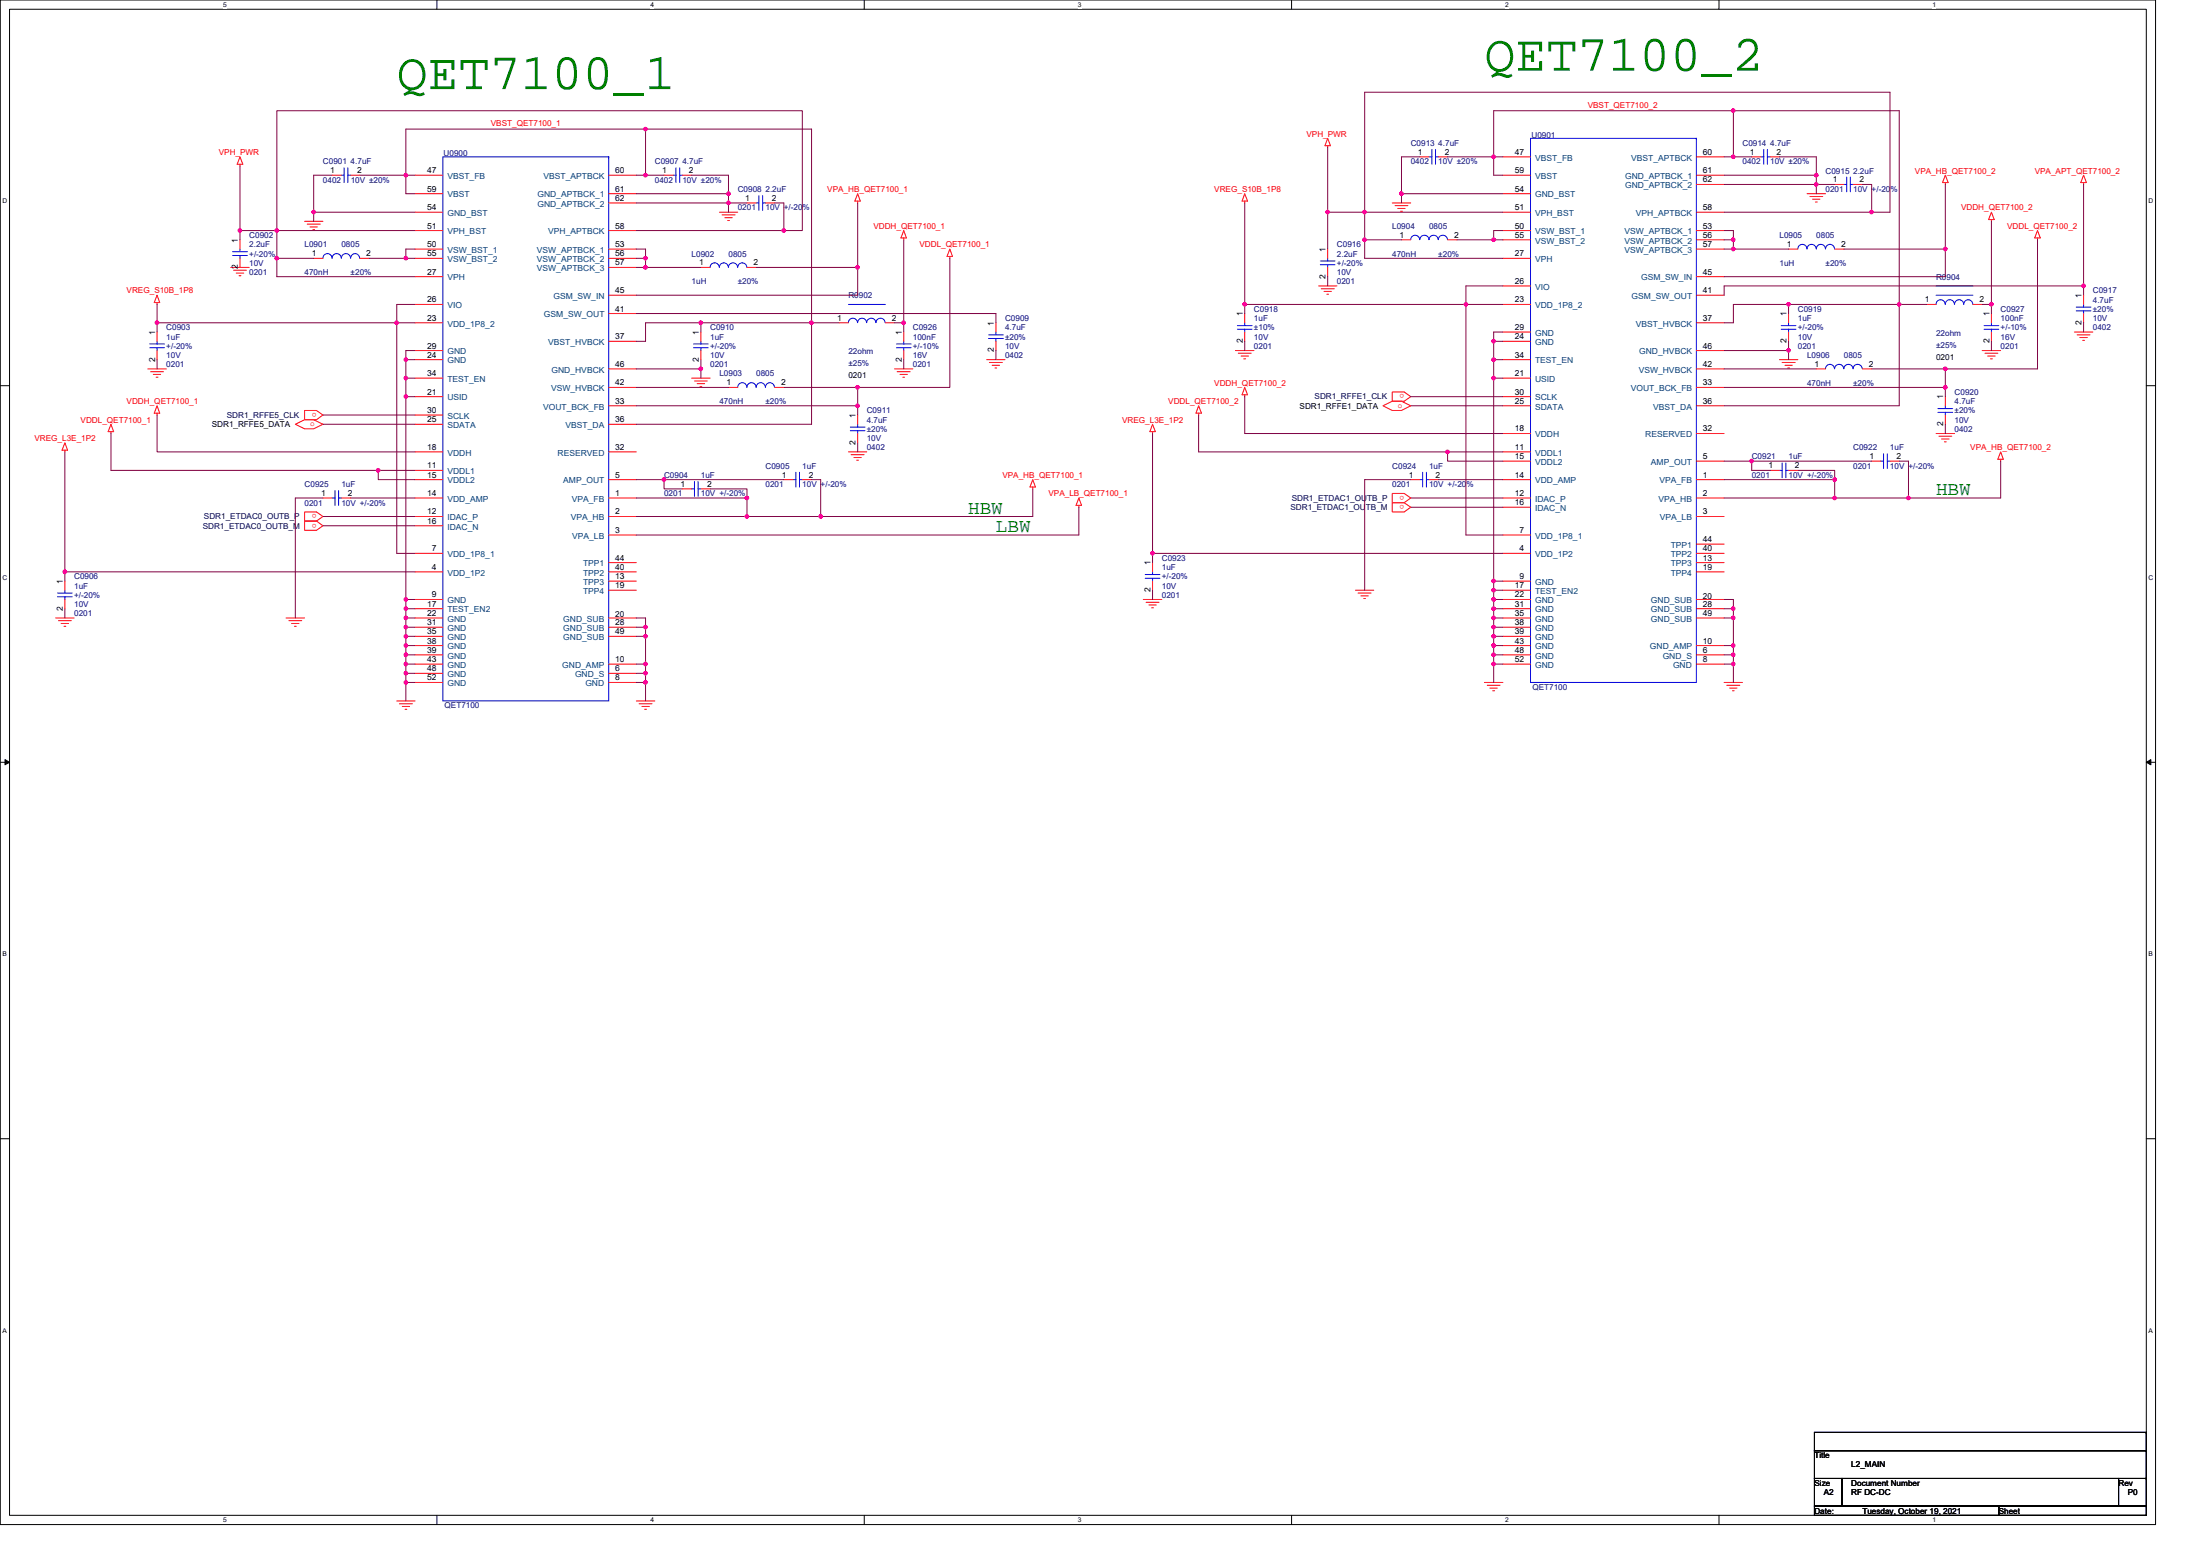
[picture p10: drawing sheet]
<svg xmlns="http://www.w3.org/2000/svg" width="297mm" height="210mm" viewBox="0 0 297 210" stroke-linecap="round" stroke-linejoin="round" font-family="sans-serif">
<path d="M0 0h291v205.7h-291zM1.3 1.2h288.5v203.3h-288.5z" fill="none" stroke="#000" stroke-width=".14"/>
<g fill="#fff">
<path d="M30.1 .1h.5v1h-.5z"/>
<path d="M30.1 204.6h.5v1h-.5z"/>
</g>
<path d="M59 0v1.2M59 204.5v1.2" fill="none" stroke="#000" stroke-width=".14"/>
<g fill="#fff">
<path d="M87.8 .1h.5v1h-.5z"/>
<path d="M87.8 204.6h.5v1h-.5z"/>
</g>
<path d="M116.7 0v1.2M116.7 204.5v1.2" fill="none" stroke="#000" stroke-width=".14"/>
<g fill="#fff">
<path d="M145.5 .1h.5v1h-.5z"/>
<path d="M145.5 204.6h.5v1h-.5z"/>
</g>
<path d="M174.4 0v1.2M174.4 204.5v1.2" fill="none" stroke="#000" stroke-width=".14"/>
<g fill="#fff">
<path d="M203.2 .1h.5v1h-.5z"/>
<path d="M203.2 204.6h.5v1h-.5z"/>
</g>
<path d="M232.1 0v1.2M232.1 204.5v1.2" fill="none" stroke="#000" stroke-width=".14"/>
<g fill="#fff">
<path d="M260.9 .1h.5v1h-.5z"/>
<path d="M260.9 204.6h.5v1h-.5z"/>
<path d="M.4 26.6h.6v1h-.6z"/>
<path d="M290.1 26.6h.6v1h-.6z"/>
<path d="M.4 77.4h.6v1h-.6z"/>
<path d="M290.1 77.4h.6v1h-.6z"/>
</g>
<path d="M0 52h1.3M289.8 52h1.2" fill="none" stroke="#000" stroke-width=".14"/>
<g fill="#fff">
<path d="M.4 128.3h.5v1h-.5z"/>
<path d="M290.1 128.3h.6v1h-.6z"/>
</g>
<path d="M0 102.9h1.3M289.8 102.9h1.2" fill="none" stroke="#000" stroke-width=".14"/>
<path d="M.7 102.5l.6 .4-.6 .3zM289.8 102.9l.6-.4v.7z" fill="#000" stroke="#000" stroke-width=".14"/>
<g fill="#fff">
<path d="M.4 179.1h.5v1h-.5z"/>
<path d="M290.1 179.1h.6v1h-.6z"/>
</g>
<g fill="none" stroke="#000" stroke-width=".14">
<path d="M0 153.7h1.3M289.8 153.7h1.2M245 199.5h3.7v3.7h-3.7zM245 193.3h44.8v2.5h-44.8zM245 195.8h44.8v3.7h-44.8zM248.7 199.5h.1M248.7 199.5h37.3v3.7h-37.3zM286 199.5h.1M286 199.5h3.8v3.7h-3.8zM289.8 193.3h.1M289.8 195.8h.1M289.8 199.5h.1"/>
<path d="M245 203.2h24.9v1.3h-24.9zM269.9 203.2h.1M269.9 203.2h19.9v1.3h-19.9zM289.8 203.2h.1"/>
</g>
<g fill="none" stroke="#f00" stroke-width=".14">
<path d="M179.3 18.7l.3 1h-.7zM179.3 19.7v.2M21.2 39.8l.4 1h-.8zM31.2 36.1h2.5M31.5 36.5h1.8M31.9 36.9h1M32.3 37.2h.2M32.4 22.2v.2M32.4 32.4v1.2M32.4 34.9v1.2M32.4 21.2l.4 1h-.8zM41.1 29.9h2.5"/>
<path d="M41.5 30.2h1.7M41.9 30.6h1M42.2 31h.3M42.4 34.9h1.2M44.8 23.6h1.3M47.3 23.6h1.3M48.6 34.9h1.2M56 28.6h3.8M56 26.1h3.8M56 23.6h3.8M56 37.3h3.8M56 31.1h3.8"/>
<path d="M56 33.6h3.8M56 34.9h3.8M82.2 26.1h3.7M82.2 27.4h3.7M82.2 39.8h3.7M82.2 23.6h3.7M82.2 31.1h3.7M82.2 33.6h3.7M82.2 34.9h3.7M82.2 36.1h3.7M89.7 23.6h1.2M92.1 23.6h1.3"/>
<path d="M94.6 36.1h1.3M97.1 28.6h2.5M97.5 29h1.7M97.9 29.4h1M98.3 29.8h.2M100.9 36.1h1.2M100.9 27.4h1.2M103.4 27.4h1.2M115.8 26.1l.4 1h-.8zM115.8 27.1v.3M122 32.1v.3M122 31.1l.4 1h-.8z"/>
<path d="M128.2 33.6l.4 1h-.7zM128.2 34.6v.3M168.1 27.1v.3M168.1 26.1l.3 1h-.7zM178 38.6h2.5M178.4 39h1.7M178.8 39.3h1M179.2 39.7h.2M179.3 33.6v1.3M179.3 36.1v1.2M188 27.4h2.5M188.4 27.7h1.7"/>
<path d="M188.7 28.1h1M189.1 28.5h.3M189.2 32.4h1.3M191.7 21.2h1.3M194.2 21.2h1.2M195.4 32.4h1.3M202.9 26.1h3.7M202.9 23.6h3.7M202.9 21.2h3.7M202.9 38.6h3.7M202.9 34.9h3.7M202.9 28.6h3.7"/>
<path d="M202.9 31.1h3.7M202.9 32.4h3.7M229 23.6h3.8M229 24.9h3.8M229 37.3h3.8M229 39.8h3.8M229 21.2h3.8M229 28.6h3.8M229 31.1h3.8M229 32.4h3.8M229 33.6h3.8M236.5 21.2h1.3"/>
<path d="M239 21.2h1.3M241.5 33.6h1.2M244 26.1h2.5M244.4 26.5h1.7M244.7 26.9h1M245.1 27.3h.3M247.7 24.9h1.3M247.7 33.6h1.3M250.2 24.9h1.3M262.7 23.6l.3 1h-.7zM262.7 24.6v.3M268.9 29.6v.3"/>
<path d="M268.9 28.6l.4 1h-.8zM275.1 32.1v.3M275.1 31.1l.4 1h-.8zM281.3 23.6l.4 1h-.8zM281.3 24.6v.3M281.3 39.8v1.3M8.8 59.8l.3 .9h-.7zM15 57.3l.3 1h-.7zM15 58.3v.2M20 49.8h2.5M20.3 50.2h1.8M20.7 50.5h1"/>
<path d="M21.1 50.9h.2M21.2 54.8l.4 1h-.8zM21.2 40.8v.3M21.2 55.8v.2M21.2 44.8v1.3M21.2 47.3v1.2M39.9 57.3l1.2-.7h1.3l1.2 .7-1.2 .6h-1.3zM41.1 55.4h1.6l.9 .6-.9 .6h-1.6zM56 48.5h3.8M56 47.3h3.8M56 56h3.8M56 57.3h3.8"/>
<path d="M56 51h3.8M56 53.5h3.8M56 43.6h3.8M56 41.1h3.8M82.2 49.8h3.7M82.2 42.3h3.7M82.2 57.3h3.7M82.2 46.1h3.7M82.2 54.8h3.7M82.2 52.3h3.7M93.4 51h2.5M93.8 51.4h1.7"/>
<path d="M94.1 51.8h1M94.5 52.2h.3M94.6 44.8v1.3M94.6 47.3v1.2M98.4 52.3h1.2M104.6 52.3h1.2M113.3 43.6h1.3M115.8 56v1.3M115.8 58.5v1.3M119.5 43.6h1.3M120.8 49.8h2.5M121.1 50.2h1.8"/>
<path d="M121.5 50.5h1M121.9 50.9h.2M122 44.8v1.3M122 47.3v1.2M133.2 48.5h2.5M133.6 48.9h1.7M134 49.3h1M134.3 49.7h.3M134.5 43.6v1.2M134.5 46.1v1.2M155.6 58.3v.2M155.6 57.3l.4 1h-.7z"/>
<path d="M161.8 54.8l.4 1h-.7zM161.8 55.8v.2M166.8 47.3h2.5M167.2 47.7h1.7M167.6 48h1M167.9 48.4h.3M168.1 53.3v.2M168.1 42.3v1.3M168.1 44.8v1.3M168.1 52.3l.3 1h-.7zM186.7 54.8l1.3-.7h1.2l1.3 .7-1.3 .6h-1.2zM188 52.9h1.6l.9 .6-.9 .6h-1.6z"/>
<path d="M202.9 46.1h3.7M202.9 44.8h3.7M202.9 53.5h3.7M202.9 54.8h3.7M202.9 48.5h3.7M202.9 51h3.7M202.9 58.5h3.7M202.9 41.1h3.7M229 47.3h3.8M229 58.5h3.8M229 54.8h3.8M229 43.6h3.8"/>
<path d="M229 52.3h3.8M229 49.8h3.8M240.3 48.5h2.4M240.6 48.9h1.8M241 49.3h1M241.4 49.7h.2M241.5 42.3v1.3M241.5 44.8v1.3M245.2 49.8h1.3M251.5 49.8h1.2M260.2 41.1h1.2M261.4 58.5h2.5"/>
<path d="M261.8 58.9h1.7M262.1 59.2h1.1M262.5 59.6h.3M262.7 53.5v1.3M262.7 56v1.3M266.4 41.1h1.2M267.6 47.3h2.5M268 47.7h1.7M268.4 48h1M268.7 48.4h.3M268.9 42.3v1.3M268.9 44.8v1.3"/>
<path d="M280.1 44.8h2.5M280.5 45.2h1.7M280.8 45.6h1M281.2 45.9h.2M281.3 42.3v1.3M8.8 60.7v.3M8.8 78.4v1.3M41.1 69.1h1.6l.9 .6-.9 .6h-1.6zM41.1 70.3h1.6l.9 .7-.9 .6h-1.6zM43.6 67.2h1.2M46.1 67.2h1.2M56 71h3.8"/>
<path d="M56 69.7h3.8M56 61h3.8M56 63.5h3.8M56 77.2h3.8M56 74.7h3.8M56 64.7h3.8M56 67.2h3.8M82.2 64.7h3.7M82.2 61h3.7M82.2 75.9h3.7M82.2 77.2h3.7M82.2 78.4h3.7"/>
<path d="M82.2 79.7h3.7M82.2 67.2h3.7M82.2 69.7h3.7M82.2 72.2h3.7M92.1 66h1.3M94.6 66h1.3M105.8 64.7h1.3M108.3 64.7h1.3M114.6 61h2.4M114.9 61.4h1.8M115.3 61.7h1M115.7 62.1h.2"/>
<path d="M139.4 65.7v.3M139.4 64.7l.4 1h-.7zM145.7 67.2l.3 1h-.7zM145.7 68.2v.3M155.6 75.9v1.3M155.6 78.4v1.3M183 79.7h2.5M188 66.6h1.6l.9 .6-.9 .6h-1.6zM188 67.8h1.6l.9 .7-.9 .6h-1.6zM190.5 64.7h1.2M193 64.7h1.2M202.9 78.4h3.7"/>
<path d="M202.9 68.5h3.7M202.9 67.2h3.7M202.9 79.7h3.7M202.9 61h3.7M202.9 74.7h3.7M202.9 72.2h3.7M202.9 62.2h3.7M202.9 64.7h3.7M229 62.2h3.8M229 73.4h3.8M229 74.7h3.8M229 75.9h3.8"/>
<path d="M229 77.2h3.8M229 64.7h3.8M229 67.2h3.8M229 69.7h3.8M239 63.5h1.3M241.5 63.5h1.2M252.7 62.2h1.2M255.2 62.2h1.2M270.1 61l.4 1h-.8zM270.1 62v.2M7.5 83.4h2.5M7.9 83.8h1.7"/>
<path d="M8.3 84.1h.9M8.6 84.5h.3M8.8 80.9v1.2M38.6 83.4h2.5M39 83.8h1.7M39.4 84.1h1M39.7 84.5h.3M53.6 94.6h2.4M53.9 95h1.8M54.3 95.3h1M54.7 95.7h.2M56 80.9h3.8"/>
<path d="M56 83.4h3.8M56 84.6h3.8M56 85.9h3.8M56 87.1h3.8M56 88.4h3.8M56 89.6h3.8M56 90.9h3.8M56 92.1h3.8M56 82.1h3.8M82.2 92.1h3.7M82.2 89.6h3.7M82.2 90.9h3.7"/>
<path d="M82.2 83.4h3.7M82.2 84.6h3.7M82.2 85.9h3.7M85.9 94.6h2.5M86.3 95h1.7M86.7 95.3h1M87 95.7h.3M154.4 80.9h2.5M154.7 81.3h1.8M155.1 81.6h1M155.5 82h.2M183.4 80h1.7"/>
<path d="M183.7 80.4h1M184.1 80.8h.3M200.4 92.1h2.5M200.8 92.5h1.7M201.2 92.9h1M201.5 93.2h.3M202.9 80.9h3.7M202.9 82.1h3.7M202.9 83.4h3.7M202.9 84.6h3.7M202.9 85.9h3.7M202.9 87.1h3.7"/>
<path d="M202.9 88.4h3.7M202.9 89.6h3.7M229 89.6h3.8M229 87.1h3.8M229 88.4h3.8M229 80.9h3.8M229 82.1h3.8M229 83.4h3.8M232.8 92.1h2.5M233.1 92.5h1.8M233.5 92.9h1M233.9 93.2h.2"/>
</g>
<g fill="none" stroke="#00f" stroke-width=".14">
<path d="M206.6 18.7h22.4v73.4h-22.4zM229 18.7h.1M31.4 34h2M31.4 34.5h2M32.4 33.6v.4M32.4 34.5v.4M43.6 34.8a.61 .61 0 0 1 .6-.6 .61 .61 0 0 1 .6 .6M44.8 34.8a.61 .61 0 0 1 .7-.6 .61 .61 0 0 1 .6 .6M46.1 23.6h.4M46.1 34.8a.61 .61 0 0 1 .6-.6 .61 .61 0 0 1 .6 .6M46.5 22.6v2M47 22.6v2"/>
<path d="M47 23.6h.3M47.3 34.8a.6 .6 0 0 1 .6-.6 .6 .6 0 0 1 .7 .6M59.8 21.2h22.4v73.4h-22.4zM82.2 21.2h.1M90.9 23.6h.4M91.3 22.6v2M91.8 22.6v2M91.8 23.6h.3M95.9 36.1a.61 .61 0 0 1 .6-.6 .61 .61 0 0 1 .6 .6M97.1 36.1a.6 .6 0 0 1 .6-.6 .6 .6 0 0 1 .6 .6M98.4 36.1a.61 .61 0 0 1 .6-.6 .61 .61 0 0 1 .6 .6M99.6 36.1a.61 .61 0 0 1 .6-.6 .61 .61 0 0 1 .6 .6"/>
<path d="M102.1 27.4h.4M102.5 26.4v2M103 26.4v2M103 27.4h.4M178.3 35.2h2M178.3 35.7h2M179.3 34.9v.3M179.3 35.7v.4M190.5 32.3a.6 .6 0 0 1 .6-.6 .6 .6 0 0 1 .6 .6 .63 .63 0 0 1 .6-.6 .63 .63 0 0 1 .6 .6 .63 .63 0 0 1 .7-.6 .63 .63 0 0 1 .6 .6 .63 .63 0 0 1 .6-.6 .63 .63 0 0 1 .6 .6M193 21.2h.3M193.3 20.2v2M193.8 20.2v2"/>
<path d="M193.8 21.2h.4M237.8 21.2h.3M238.1 20.2v2M238.6 20.2v2M238.6 21.2h.4M247.7 33.6a.61 .61 0 0 0-.6-.6 .61 .61 0 0 0-.6 .6 .62 .62 0 0 0-.7-.6 .62 .62 0 0 0-.6 .6 .62 .62 0 0 0-.6-.6 .62 .62 0 0 0-.6 .6 .61 .61 0 0 0-.7-.6 .61 .61 0 0 0-.6 .6M249 24.9h.3M249.3 23.9v2M249.8 23.9v2M249.8 24.9h.4M261.4 39.8h5M261.4 38.6h5"/>
<path d="M20.2 46.4h2M20.2 46.9h2M21.2 46.1v.3M21.2 46.9v.4M93.6 46.4h2M93.6 46.9h2M94.6 46.1v.3M94.6 46.9v.4M99.6 52.3a.61 .61 0 0 1 .6-.7 .61 .61 0 0 1 .6 .7M100.9 52.3a.61 .61 0 0 1 .6-.7 .61 .61 0 0 1 .6 .7M102.1 52.3a.61 .61 0 0 1 .6-.7 .61 .61 0 0 1 .6 .7M103.4 52.3a.6 .6 0 0 1 .6-.7 .6 .6 0 0 1 .6 .7"/>
<path d="M114.6 43.5a.61 .61 0 0 1 .6-.6 .61 .61 0 0 1 .6 .6M114.6 42.3h4.9M114.6 41.1h4.9M114.8 57.6h2M114.8 58.1h2M115.8 43.5a.6 .6 0 0 1 .6-.6 .6 .6 0 0 1 .6 .6M115.8 57.3v.3M115.8 58.1v.4M117 43.5a.61 .61 0 0 1 .6-.6 .61 .61 0 0 1 .7 .6M118.3 43.5a.61 .61 0 0 1 .6-.6 .61 .61 0 0 1 .6 .6M121 46.4h2M121 46.9h2"/>
<path d="M122 46.1v.3M122 46.9v.4M133.5 45.2h2M133.5 45.7h2M134.5 44.8v.4M134.5 45.7v.4M167.1 43.9h2M167.1 44.4h2M168.1 43.6v.3M168.1 44.4v.4M240.5 43.9h2M240.5 44.4h2"/>
<path d="M241.5 43.6v.3M241.5 44.4v.4M247.7 49.8a.6 .6 0 0 0-.6-.6 .6 .6 0 0 0-.6 .6M248.9 49.8a.61 .61 0 0 0-.6-.6 .61 .61 0 0 0-.6 .6M250.2 49.8a.61 .61 0 0 0-.6-.6 .61 .61 0 0 0-.6 .6M251.4 49.8a.61 .61 0 0 0-.6-.6 .61 .61 0 0 0-.6 .6M261.7 55.1h1.9M261.7 55.6h1.9M262.7 54.8v.3M262.7 55.6v.4M266.4 41.1a.61 .61 0 0 0-.7-.7 .61 .61 0 0 0-.6 .7 .62 .62 0 0 0-.6-.7 .62 .62 0 0 0-.6 .7 .62 .62 0 0 0-.6-.7 .62 .62 0 0 0-.7 .7 .61 .61 0 0 0-.6-.7 .61 .61 0 0 0-.6 .7M267.9 43.9h2"/>
<path d="M267.9 44.4h2M268.9 43.6v.3M268.9 44.4v.4M280.3 41.4h2M280.3 42h2M281.3 41.1v.3M281.3 42v.3M8.8 79.7v.3M44.8 67.2h.4M45.2 66.2v2M45.7 66.2v2M45.7 67.2h.4"/>
<path d="M93.4 66h.4M93.8 65v2M94.3 65v2M94.3 66h.3M107.1 64.7h.4M107.5 63.7v2M107.9 63.7v2M107.9 64.7h.4M154.6 77.5h2M154.6 78h2M155.6 77.2v.3M155.6 78v.4"/>
<path d="M191.7 64.7h.4M192.1 63.7v2M192.6 63.7v2M192.6 64.7h.4M240.3 63.5h.3M240.6 62.5v2M241.1 62.5v2M241.1 63.5h.4M253.9 62.2h.4M254.3 61.2v2M254.8 61.2v2M254.8 62.2h.4"/>
<path d="M7.8 80h2M7.8 80.5h2M8.8 80.5v.4"/>
</g>
<g fill="none" stroke="#800040" stroke-width=".14">
<path d="M87.2 17.4h-32.4v6.2M87.2 17.4v6.2M87.2 17.4h22.4v26.2M179.3 19.9v8.7M234 14.9h22.4v26.2M234 14.9h-32.3v6.3M234 14.9v6.3M32.4 31.1h5M32.4 22.4v8.7M32.4 31.1v1.3M37.4 34.9v2.4h18.6M37.4 31.1v3.8"/>
<path d="M37.4 34.9h5M37.4 31.1h18.6M37.4 31.1v-16.2h70.9v16.2h-2.5M42.4 28.6v1.3M44.8 23.6h-2.4v5h13.6M48.6 23.6h6.2M49.8 34.9h5M54.8 23.6v2.5h1.2M54.8 23.6h1.2M54.8 34.9h1.2M56 33.6h-1.2v1.3M85.9 23.6h1.3"/>
<path d="M85.9 33.6h1.3v1.3M85.9 34.9h1.3M85.9 36.1h1.3M85.9 27.4h12.5M85.9 26.1h12.5M85.9 31.1h19.9M87.2 34.9v1.2M87.2 23.6h2.5M87.2 36.1h7.4M93.4 23.6h5v2.5M98.4 27.4h2.5M98.4 27.4v1.2"/>
<path d="M98.4 26.1v1.3M102.1 36.1h13.7v3.7h-29.9M104.6 27.4h1.2v3.7M115.8 27.4v8.7M122 32.4v11.2M128.2 34.9v17.4h-12.4M168.1 27.4v13.7M179.3 28.6v5M179.3 37.3v1.3M179.3 28.6h5M184.3 28.6v3.8M184.3 28.6h18.6"/>
<path d="M184.3 32.4h4.9M184.3 32.4v2.5h18.6M184.3 28.6v-16.2h70.9v16.2h-2.5M189.2 26.1v1.3M189.2 26.1h13.7M191.7 21.2h-2.5v4.9M195.4 21.2h6.3M196.7 32.4h5M201.7 21.2h1.2M201.7 32.4h1.2M201.7 21.2v2.4h1.2M202.9 31.1h-1.2v1.3"/>
<path d="M202.9 38.6h-5v2.5M232.8 28.6h19.9M232.8 23.6h12.4M232.8 24.9h12.4M232.8 21.2h1.2M232.8 31.1h1.2v1.3M232.8 32.4h1.2M232.8 33.6h1.2M234 33.6h7.5M234 32.4v1.2M234 21.2h2.5M240.3 21.2h4.9v2.4"/>
<path d="M245.2 23.6v1.3M245.2 24.9v1.2M245.2 24.9h2.5M249 33.6h13.7M251.5 24.9h1.2v3.7M262.7 24.9v8.7M262.7 33.6v3.7h-29.9M268.9 29.9v11.2M275.1 32.4v17.4h-12.4v2.5M281.3 24.9v13.7M281.3 38.6h-48.5v1.2M281.3 38.6v1.2"/>
<path d="M15 58.5v5h36.1M21.2 41.1v2.5M21.2 48.5v1.3M21.2 56v5h34.8M21.2 43.6v1.2M21.2 43.6h32.4M43.6 56h12.4M43.6 57.3h12.4M53.6 43.6v31.1h2.4M53.6 43.6h2.4M54.8 48.5v2.5M54.8 51v2.5"/>
<path d="M54.8 48.5h1.2M54.8 51h1.2M56 41.1h-2.4v2.5M56 47.3h-1.2v1.2M56 53.5h-1.2v27.4M85.9 42.3h48.6v1.3M85.9 52.3h12.5M85.9 49.8h8.7M94.6 43.6h15M94.6 43.6h-7.4v2.5h-1.3M94.6 43.6v1.2M94.6 48.5v1.3"/>
<path d="M94.6 49.8v1.2M105.8 52.3h10M109.6 43.6h3.7M109.6 43.6v13.7h-23.7M115.8 52.3v2.5h-29.9M115.8 54.8v1.2M115.8 59.8v1.2M120.8 43.6h1.2M122 43.6v1.2M122 48.5v1.3M134.5 47.3v1.2M155.6 58.5v16.2"/>
<path d="M161.8 56v5h33.6M168.1 41.1v1.2M168.1 46.1v1.2M168.1 53.5v5h34.8M168.1 41.1h29.8M190.5 53.5h12.4M190.5 54.8h12.4M197.9 41.1h5M197.9 41.1v31.1h5M201.7 46.1h1.2M201.7 48.5h1.2M201.7 51h1.2"/>
<path d="M201.7 46.1v2.4M201.7 48.5v2.5M201.7 51v27.4M202.9 44.8h-1.2v1.3M232.8 49.8h12.4M232.8 52.3h29.9M232.8 47.3h8.7M241.5 41.1h14.9M241.5 41.1h-7.5v2.5h-1.2M241.5 41.1v1.2M241.5 46.1v1.2M241.5 47.3v1.2"/>
<path d="M252.7 49.8h10M256.4 41.1h3.8M256.4 41.1v13.7h-23.6M262.7 52.3v1.2M262.7 57.3v1.2M267.6 41.1h1.3v1.2M268.9 46.1v1.2M281.3 43.6v1.2M8.8 61v16.2M8.8 77.2v1.2M8.8 77.2h47.2M43.6 69.7h12.4"/>
<path d="M43.6 71h12.4M43.6 67.2h-3.7v16.2M47.3 67.2h8.7M56 63.5h-4.9v1.2h4.9M85.9 64.7h3.8M85.9 67.2h15M85.9 69.7h15M89.7 64.7v1.3h2.4M89.7 64.7h16.1M95.9 66h5v1.2M100.9 69.7h9.9M100.9 67.2v2.5"/>
<path d="M109.6 64.7h1.2v5M139.4 66v3.7h-28.6M145.7 68.5v3.7h-59.8M155.6 74.7v1.2M155.6 79.7v1.2M155.6 74.7h47.3M190.5 67.2h12.4M190.5 68.5h12.4M190.5 64.7h-6.2v15M194.2 64.7h8.7M201.7 78.4h1.2M201.7 79.7h1.2"/>
<path d="M201.7 78.4v1.3M201.7 79.7v1.2M202.9 61h-7.5v1.2h7.5M232.8 64.7h14.9M232.8 67.2h14.9M232.8 62.2h3.7M236.5 62.2h16.2M236.5 62.2v1.3h2.5M242.7 63.5h5v1.2M247.7 64.7v2.5M247.7 67.2h10M256.4 62.2h1.3v5"/>
<path d="M270.1 62.2v5h-12.4M8.8 82.1v1.3M54.8 83.4v1.2M54.8 84.6v1.3M54.8 85.9v1.2M54.8 87.1v1.3M54.8 88.4v1.2M54.8 89.6v1.3M54.8 90.9v1.2M54.8 92.1v2.5M54.8 82.1v1.3M54.8 83.4h1.2"/>
<path d="M54.8 84.6h1.2M54.8 85.9h1.2M54.8 87.1h1.2M54.8 88.4h1.2M54.8 89.6h1.2M54.8 90.9h1.2M54.8 92.1h1.2M54.8 82.1h1.2M56 80.9h-1.2v1.2M85.9 83.4h1.3v1.2M85.9 84.6h1.3M85.9 85.9h1.3"/>
<path d="M85.9 89.6h1.3M85.9 90.9h1.3M85.9 92.1h1.3M87.2 84.6v1.3M87.2 85.9v3.7M87.2 89.6v1.3M87.2 90.9v1.2M87.2 92.1v2.5M201.7 80.9h1.2M201.7 82.1h1.2M201.7 83.4h1.2M201.7 84.6h1.2"/>
<path d="M201.7 85.9h1.2M201.7 87.1h1.2M201.7 88.4h1.2M201.7 89.6h1.2M201.7 80.9v1.2M201.7 82.1v1.3M201.7 83.4v1.2M201.7 84.6v1.3M201.7 85.9v1.2M201.7 87.1v1.3M201.7 88.4v1.2M201.7 89.6v2.5"/>
<path d="M232.8 80.9h1.2v1.2M232.8 82.1h1.2M232.8 83.4h1.2M232.8 87.1h1.2M232.8 88.4h1.2M232.8 89.6h1.2M234 82.1v1.3M234 83.4v3.7M234 87.1v1.3M234 88.4v1.2M234 89.6v2.5"/>
</g>
<g fill="#f0f" stroke="#f0f" stroke-width=".14">
<circle cx="42.3" cy="28.6" r=".23"/>
<circle cx="54.8" cy="23.6" r=".23"/>
<circle cx="87.2" cy="17.4" r=".24"/>
<circle cx="32.4" cy="31.1" r=".24"/>
<circle cx="54.8" cy="34.8" r=".23"/>
<circle cx="37.4" cy="34.8" r=".24"/>
<circle cx="21.2" cy="43.5" r=".24"/>
<circle cx="54.8" cy="48.5" r=".23"/>
<circle cx="54.8" cy="53.5" r=".23"/>
<circle cx="54.8" cy="51" r=".24"/>
<circle cx="54.8" cy="80.9" r=".24"/>
<circle cx="51.1" cy="63.5" r=".24"/>
<circle cx="8.8" cy="77.2" r=".24"/>
<circle cx="54.8" cy="83.4" r=".24"/>
<circle cx="54.8" cy="84.6" r=".23"/>
<circle cx="54.8" cy="85.9" r=".23"/>
<circle cx="54.8" cy="87.1" r=".24"/>
<circle cx="54.8" cy="88.4" r=".24"/>
<circle cx="54.8" cy="89.6" r=".24"/>
<circle cx="54.8" cy="90.8" r=".23"/>
<circle cx="54.8" cy="92.1" r=".23"/>
<circle cx="87.2" cy="34.8" r=".24"/>
<circle cx="87.2" cy="36.1" r=".24"/>
<circle cx="115.8" cy="36.1" r=".23"/>
<circle cx="98.4" cy="27.4" r=".24"/>
<circle cx="98.4" cy="26.1" r=".24"/>
<circle cx="87.2" cy="23.6" r=".24"/>
<circle cx="94.6" cy="43.5" r=".24"/>
<circle cx="94.6" cy="49.8" r=".24"/>
<circle cx="122" cy="43.5" r=".24"/>
<circle cx="115.8" cy="54.8" r=".23"/>
<circle cx="115.8" cy="52.3" r=".24"/>
<circle cx="109.6" cy="43.5" r=".24"/>
<circle cx="100.8" cy="67.2" r=".24"/>
<circle cx="87.2" cy="84.6" r=".24"/>
<circle cx="87.2" cy="89.6" r=".24"/>
<circle cx="87.2" cy="85.9" r=".24"/>
<circle cx="87.2" cy="92.1" r=".24"/>
<circle cx="87.2" cy="90.9" r=".24"/>
<circle cx="234" cy="14.9" r=".24"/>
<circle cx="234" cy="21.2" r=".24"/>
<circle cx="201.7" cy="21.2" r=".24"/>
<circle cx="245.2" cy="23.6" r=".24"/>
<circle cx="245.2" cy="24.9" r=".24"/>
<circle cx="262.6" cy="33.6" r=".24"/>
<circle cx="189.2" cy="26.1" r=".24"/>
<circle cx="184.2" cy="28.6" r=".23"/>
<circle cx="179.3" cy="28.6" r=".23"/>
<circle cx="184.2" cy="32.3" r=".24"/>
<circle cx="268.9" cy="41.1" r=".24"/>
<circle cx="201.7" cy="32.4" r=".24"/>
<circle cx="234" cy="32.3" r=".24"/>
<circle cx="234" cy="33.6" r=".24"/>
<circle cx="281.3" cy="38.6" r=".24"/>
<circle cx="168.1" cy="41.1" r=".24"/>
<circle cx="197.9" cy="41.1" r=".23"/>
<circle cx="241.5" cy="41.1" r=".23"/>
<circle cx="256.4" cy="41.1" r=".24"/>
<circle cx="201.7" cy="46" r=".24"/>
<circle cx="241.5" cy="47.3" r=".23"/>
<circle cx="201.7" cy="48.5" r=".24"/>
<circle cx="262.6" cy="49.8" r=".24"/>
<circle cx="201.7" cy="51" r=".24"/>
<circle cx="201.7" cy="78.4" r=".24"/>
<circle cx="262.6" cy="52.3" r=".24"/>
<circle cx="195.4" cy="61" r=".24"/>
<circle cx="155.6" cy="74.7" r=".24"/>
<circle cx="201.7" cy="80.9" r=".24"/>
<circle cx="201.7" cy="83.4" r=".24"/>
<circle cx="201.7" cy="82.1" r=".24"/>
<circle cx="234" cy="82.1" r=".24"/>
<circle cx="234" cy="83.4" r=".24"/>
<circle cx="234" cy="87.1" r=".24"/>
<circle cx="201.7" cy="85.9" r=".24"/>
<circle cx="201.7" cy="84.6" r=".24"/>
<circle cx="201.7" cy="88.4" r=".24"/>
<circle cx="201.7" cy="87.1" r=".24"/>
<circle cx="234" cy="88.4" r=".24"/>
<circle cx="201.7" cy="89.6" r=".24"/>
<circle cx="234" cy="89.6" r=".24"/>
<circle cx="105.8" cy="31.1" r=".24"/>
<circle cx="37.4" cy="31.1" r=".24"/>
<circle cx="252.7" cy="28.6" r=".23"/>
<circle cx="53.5" cy="43.5" r=".24"/>
<circle cx="54.8" cy="82.1" r=".24"/>
<circle cx="89.6" cy="64.7" r=".24"/>
<circle cx="100.8" cy="69.7" r=".24"/>
<circle cx="110.8" cy="69.7" r=".24"/>
<circle cx="201.7" cy="79.7" r=".24"/>
<circle cx="236.5" cy="62.2" r=".24"/>
<circle cx="247.7" cy="64.7" r=".24"/>
<circle cx="257.7" cy="67.2" r=".24"/>
<circle cx="247.7" cy="67.2" r=".23"/>
</g>
<g font-size="7" fill="#008000">
<text x="200.4" y="9.5">QET7100_2</text>
<text x="53.6" y="12">QET7100_1</text>
</g>
<g font-size="2.6" fill="#008000">
<text x="130.7" y="69.3">HBW</text>
<text x="134.5" y="71.8">LBW</text>
<text x="261.4" y="66.8">HBW</text>
</g>
<g font-size="1.1" fill="#f00">
<text x="66.3" y="17.1">VBST_QET7100_1</text>
<text x="214.4" y="14.6">VBST_QET7100_2</text>
<text x="29.5" y="20.9">VPH_PWR</text>
<text x="176.4" y="18.4">VPH_PWR</text>
<text x="258.5" y="23.4">VPA_HB_QET7100_2</text>
<text x="274.7" y="23.4">VPA_APT_QET7100_2</text>
<text x="111.7" y="25.9">VPA_HB_QET7100_1</text>
<text x="164" y="25.9">VREG_S10B_1P8</text>
<text x="264.8" y="28.4">VDDH_QET7100_2</text>
<text x="117.9" y="30.9">VDDH_QET7100_1</text>
<text x="124.1" y="33.4">VDDL_QET7100_1</text>
<text x="271" y="30.9">VDDL_QET7100_2</text>
<text x="17.1" y="39.6">VREG_S10B_1P8</text>
<text x="164" y="52">VDDH_QET7100_2</text>
<text x="189.6" y="53.2" transform="rotate(180 189.6 53.2)">o</text>
<text x="4.7" y="59.5">VREG_L3E_1P2</text>
<text x="10.9" y="57">VDDL_QET7100_1</text>
<text x="17.1" y="54.5">VDDH_QET7100_1</text>
<text x="41.9" y="57.6">o</text>
<text x="42.7" y="55.7" transform="rotate(180 42.7 55.7)">o</text>
<text x="151.5" y="57">VREG_L3E_1P2</text>
<text x="157.7" y="54.5">VDDL_QET7100_2</text>
<text x="188.7" y="55.1">o</text>
<text x="135.3" y="64.5">VPA_HB_QET7100_1</text>
<text x="266" y="60.8">VPA_HB_QET7100_2</text>
<text x="42.7" y="69.4" transform="rotate(180 42.7 69.4)">o</text>
<text x="42.7" y="70.7" transform="rotate(180 42.7 70.7)">o</text>
<text x="141.6" y="67">VPA_LB_QET7100_1</text>
<text x="189.6" y="66.9" transform="rotate(180 189.6 66.9)">o</text>
<text x="189.6" y="68.2" transform="rotate(180 189.6 68.2)">o</text>
</g>
<g font-size="1.1" fill="#000080">
<text x="43.6" y="22.2">C0901 4.7uF</text>
<text x="59.9" y="21.1">U0900</text>
<text x="88.4" y="22.2">C0907 4.7uF</text>
<text x="190.5" y="19.7">C0913 4.7uF</text>
<text x="190.5" y="22.2">0402</text>
<text x="194.2" y="22.2">10V ±20%</text>
<text x="206.8" y="18.6">U0901</text>
<text x="235.3" y="19.7">C0914 4.7uF</text>
<text x="235.3" y="22.2">0402</text>
<text x="239" y="22.2">10V ±20%</text>
<text x="246.5" y="23.4">C0915 2.2uF</text>
<text x="43.6" y="24.7">0402</text>
<text x="47.3" y="24.7">10V ±20%</text>
<text x="88.4" y="24.7">0402</text>
<text x="92.1" y="24.7">10V ±20%</text>
<text x="99.6" y="25.9">C0908 2.2uF</text>
<text x="99.6" y="28.4">0201</text>
<text x="103.4" y="28.4">10V +/-20%</text>
<text x="246.5" y="25.9">0201</text>
<text x="250.2" y="25.9">10V +/-20%</text>
<text x="33.7" y="32.1">C0902</text>
<text x="33.7" y="33.4">2.2uF</text>
<text x="33.7" y="35.9">10V</text>
<text x="33.7" y="34.6">+/-20%</text>
<text x="41.1" y="33.4">L0901</text>
<text x="46.1" y="33.4">0805</text>
<text x="93.4" y="34.6">L0902</text>
<text x="98.4" y="34.6">0805</text>
<text x="180.5" y="33.4">C0916</text>
<text x="180.5" y="34.6">2.2uF</text>
<text x="180.5" y="35.9">+/-20%</text>
<text x="188" y="30.9">L0904</text>
<text x="188" y="34.6">470nH</text>
<text x="193" y="30.9">0805</text>
<text x="194.2" y="34.6">±20%</text>
<text x="240.3" y="32.1">L0905</text>
<text x="240.3" y="35.9">1uH</text>
<text x="245.2" y="32.1">0805</text>
<text x="246.5" y="35.9">±20%</text>
<text x="33.7" y="37.1">0201</text>
<text x="41.1" y="37.1">470nH</text>
<text x="47.3" y="37.1">±20%</text>
<text x="93.4" y="38.4">1uH</text>
<text x="99.6" y="38.4">±20%</text>
<text x="114.6" y="40.2">R0902</text>
<text x="180.5" y="38.4">0201</text>
<text x="180.5" y="37.1">10V</text>
<text x="261.4" y="37.7">R0904</text>
<text x="282.6" y="39.6">C0917</text>
<text x="282.6" y="40.9">4.7uF</text>
<text x="22.5" y="44.6">C0903</text>
<text x="22.5" y="45.8">1uF</text>
<text x="22.5" y="47.1">+/-20%</text>
<text x="95.9" y="44.6">C0910</text>
<text x="95.9" y="45.8">1uF</text>
<text x="95.9" y="47.1">+/-20%</text>
<text x="114.6" y="47.8">22ohm</text>
<text x="123.3" y="44.6">C0926</text>
<text x="123.3" y="45.8">100nF</text>
<text x="123.3" y="47.1">+/-10%</text>
<text x="135.7" y="43.3">C0909</text>
<text x="135.7" y="44.6">4.7uF</text>
<text x="135.7" y="47.1">10V</text>
<text x="135.7" y="45.8">±20%</text>
<text x="169.3" y="42.1">C0918</text>
<text x="169.3" y="43.3">1uF</text>
<text x="169.3" y="47.1">0201</text>
<text x="169.3" y="45.8">10V</text>
<text x="169.3" y="44.6">±10%</text>
<text x="242.7" y="42.1">C0919</text>
<text x="242.7" y="43.3">1uF</text>
<text x="242.7" y="47.1">0201</text>
<text x="242.7" y="45.8">10V</text>
<text x="242.7" y="44.6">+/-20%</text>
<text x="261.4" y="45.3">22ohm</text>
<text x="261.4" y="46.9">±25%</text>
<text x="270.1" y="42.1">C0927</text>
<text x="270.1" y="43.3">100nF</text>
<text x="270.1" y="47.1">0201</text>
<text x="270.1" y="45.8">16V</text>
<text x="270.1" y="44.6">+/-10%</text>
<text x="282.6" y="44.6">0402</text>
<text x="282.6" y="43.3">10V</text>
<text x="282.6" y="42.1">±20%</text>
<text x="22.5" y="49.6">0201</text>
<text x="22.5" y="48.3">10V</text>
<text x="95.9" y="49.6">0201</text>
<text x="95.9" y="48.3">10V</text>
<text x="97.1" y="50.8">L0903</text>
<text x="102.1" y="50.8">0805</text>
<text x="114.6" y="49.4">±25%</text>
<text x="123.3" y="49.6">0201</text>
<text x="123.3" y="48.3">16V</text>
<text x="135.7" y="48.3">0402</text>
<text x="244" y="48.3">L0906</text>
<text x="244" y="52">470nH</text>
<text x="249" y="48.3">0805</text>
<text x="250.2" y="52">±20%</text>
<text x="263.9" y="53.3">C0920</text>
<text x="97.1" y="54.5">470nH</text>
<text x="103.4" y="54.5">±20%</text>
<text x="117" y="55.8">C0911</text>
<text x="117" y="57">4.7uF</text>
<text x="117" y="59.5">10V</text>
<text x="117" y="58.3">±20%</text>
<text x="263.9" y="54.5">4.7uF</text>
<text x="263.9" y="58.3">0402</text>
<text x="263.9" y="57">10V</text>
<text x="263.9" y="55.8">±20%</text>
<text x="41.1" y="65.7">C0925</text>
<text x="46.1" y="65.7">1uF</text>
<text x="89.7" y="64.5">C0904</text>
<text x="94.6" y="64.5">1uF</text>
<text x="103.4" y="63.2">C0905</text>
<text x="103.4" y="65.7">0201</text>
<text x="108.3" y="63.2">1uF</text>
<text x="108.3" y="65.7">10V +/-20%</text>
<text x="117" y="60.8">0402</text>
<text x="188" y="63.2">C0924</text>
<text x="188" y="65.7">0201</text>
<text x="193" y="63.2">1uF</text>
<text x="193" y="65.7">10V +/-20%</text>
<text x="236.5" y="62">C0921</text>
<text x="236.5" y="64.5">0201</text>
<text x="241.5" y="62">1uF</text>
<text x="241.5" y="64.5">10V +/-20%</text>
<text x="250.2" y="60.8">C0922</text>
<text x="250.2" y="63.2">0201</text>
<text x="255.2" y="60.8">1uF</text>
<text x="255.2" y="63.2">10V +/-20%</text>
<text x="41.1" y="68.2">0201</text>
<text x="46.1" y="68.2">10V +/-20%</text>
<text x="89.7" y="67">0201</text>
<text x="94.6" y="67">10V +/-20%</text>
<text x="156.9" y="75.7">C0923</text>
<text x="156.9" y="76.9">1uF</text>
<text x="10" y="78.2">C0906</text>
<text x="10" y="79.4">1uF</text>
<text x="10" y="83.2">0201</text>
<text x="10" y="81.9">10V</text>
<text x="10" y="80.7">+/-20%</text>
<text x="156.9" y="80.7">0201</text>
<text x="156.9" y="79.4">10V</text>
<text x="156.9" y="78.2">+/-20%</text>
<text x="60" y="95.6">QET7100</text>
<text x="206.9" y="93.1">QET7100</text>
</g>
<g font-size="1.1">
<text x="44.6" y="23.4">1</text>
<text x="48.2" y="23.4">2</text>
<text x="57.7" y="23.4">47</text>
<text x="83.1" y="23.4">60</text>
<text x="89.4" y="23.4">1</text>
<text x="93" y="23.4">2</text>
<text x="191.4" y="20.9">1</text>
<text x="195.1" y="20.9">2</text>
<text x="204.5" y="23.4">59</text>
<text x="204.5" y="20.9">47</text>
<text x="229.9" y="23.4">61</text>
<text x="229.9" y="20.9">60</text>
<text x="236.3" y="20.9">1</text>
<text x="239.9" y="20.9">2</text>
<text x="57.7" y="28.4">54</text>
<text x="57.7" y="25.9">59</text>
<text x="83.1" y="25.9">61</text>
<text x="83.1" y="27.1">62</text>
<text x="100.6" y="27.1">1</text>
<text x="104.2" y="27.1">2</text>
<text x="204.5" y="25.9">54</text>
<text x="204.5" y="28.4">51</text>
<text x="229.9" y="24.6">62</text>
<text x="229.9" y="28.4">58</text>
<text x="247.5" y="24.6">1</text>
<text x="251.1" y="24.6">2</text>
<text x="32.1" y="32.7" transform="rotate(-90 32.1 32.7)">1</text>
<text x="42.1" y="34.6">1</text>
<text x="49.4" y="34.6">2</text>
<text x="57.7" y="30.8">51</text>
<text x="57.7" y="33.3">50</text>
<text x="57.7" y="34.6">55</text>
<text x="83.1" y="30.8">58</text>
<text x="83.1" y="33.3">53</text>
<text x="83.1" y="34.6">56</text>
<text x="83.1" y="35.8">57</text>
<text x="94.4" y="35.8">1</text>
<text x="101.7" y="35.8">2</text>
<text x="179" y="34" transform="rotate(-90 179 34)">1</text>
<text x="189" y="32.1">1</text>
<text x="196.3" y="32.1">2</text>
<text x="204.5" y="34.6">27</text>
<text x="204.5" y="30.8">50</text>
<text x="204.5" y="32.1">55</text>
<text x="229.9" y="30.8">53</text>
<text x="229.9" y="32.1">56</text>
<text x="229.9" y="33.3">57</text>
<text x="241.2" y="33.3">1</text>
<text x="248.6" y="33.3">2</text>
<text x="32.1" y="36.4" transform="rotate(-90 32.1 36.4)">2</text>
<text x="57.7" y="40.8">26</text>
<text x="57.7" y="37.1">27</text>
<text x="83.1" y="39.6">45</text>
<text x="179" y="37.6" transform="rotate(-90 179 37.6)">2</text>
<text x="204.5" y="40.8">23</text>
<text x="204.5" y="38.3">26</text>
<text x="229.9" y="37.1">45</text>
<text x="229.9" y="39.6">41</text>
<text x="259.9" y="40.8">1</text>
<text x="267.2" y="40.8">2</text>
<text x="281" y="40.2" transform="rotate(-90 281 40.2)">1</text>
<text x="20.9" y="45.2" transform="rotate(-90 20.9 45.2)">1</text>
<text x="57.7" y="47">29</text>
<text x="57.7" y="43.3">23</text>
<text x="83.1" y="42">41</text>
<text x="83.1" y="45.8">37</text>
<text x="94.4" y="45.2" transform="rotate(-90 94.4 45.2)">1</text>
<text x="113" y="43.3">1</text>
<text x="120.4" y="43.3">2</text>
<text x="121.7" y="45.2" transform="rotate(-90 121.7 45.2)">1</text>
<text x="134.2" y="47.6" transform="rotate(-90 134.2 47.6)">2</text>
<text x="134.2" y="43.9" transform="rotate(-90 134.2 43.9)">1</text>
<text x="167.8" y="46.3" transform="rotate(-90 167.8 46.3)">2</text>
<text x="167.8" y="42.7" transform="rotate(-90 167.8 42.7)">1</text>
<text x="204.5" y="45.8">24</text>
<text x="204.5" y="44.5">29</text>
<text x="229.9" y="47">46</text>
<text x="229.9" y="43.3">37</text>
<text x="241.2" y="46.3" transform="rotate(-90 241.2 46.3)">2</text>
<text x="241.2" y="42.7" transform="rotate(-90 241.2 42.7)">1</text>
<text x="268.6" y="46.3" transform="rotate(-90 268.6 46.3)">2</text>
<text x="268.6" y="42.7" transform="rotate(-90 268.6 42.7)">1</text>
<text x="281" y="43.8" transform="rotate(-90 281 43.8)">2</text>
<text x="20.9" y="48.8" transform="rotate(-90 20.9 48.8)">2</text>
<text x="57.7" y="48.3">24</text>
<text x="57.7" y="50.8">34</text>
<text x="57.7" y="53.3">21</text>
<text x="83.1" y="49.5">46</text>
<text x="83.1" y="52">42</text>
<text x="94.4" y="48.8" transform="rotate(-90 94.4 48.8)">2</text>
<text x="98.1" y="52">1</text>
<text x="105.4" y="52">2</text>
<text x="114.6" y="51.1">0201</text>
<text x="121.7" y="48.8" transform="rotate(-90 121.7 48.8)">2</text>
<text x="204.5" y="53.3">30</text>
<text x="204.5" y="48.3">34</text>
<text x="204.5" y="50.8">21</text>
<text x="229.9" y="52">33</text>
<text x="229.9" y="49.5">42</text>
<text x="245" y="49.5">1</text>
<text x="252.3" y="49.5">2</text>
<text x="261.4" y="48.6">0201</text>
<text x="262.4" y="53.9" transform="rotate(-90 262.4 53.9)">1</text>
<text x="28.6" y="57.7">SDR1_RFFE5_DATA</text>
<text x="57.7" y="55.7">30</text>
<text x="57.7" y="57">25</text>
<text x="83.1" y="57">36</text>
<text x="83.1" y="54.5">33</text>
<text x="115.5" y="56.4" transform="rotate(-90 115.5 56.4)">1</text>
<text x="175.5" y="55.2">SDR1_RFFE1_DATA</text>
<text x="204.5" y="54.5">25</text>
<text x="204.5" y="58.2">18</text>
<text x="229.9" y="58.2">32</text>
<text x="229.9" y="54.5">36</text>
<text x="262.4" y="57.5" transform="rotate(-90 262.4 57.5)">2</text>
<text x="57.7" y="60.7">18</text>
<text x="57.7" y="63.2">11</text>
<text x="57.7" y="64.5">15</text>
<text x="83.1" y="64.5">5</text>
<text x="83.1" y="60.7">32</text>
<text x="91.9" y="65.7">1</text>
<text x="95.5" y="65.7">2</text>
<text x="105.6" y="64.5">1</text>
<text x="109.2" y="64.5">2</text>
<text x="115.5" y="60" transform="rotate(-90 115.5 60)">2</text>
<text x="190.2" y="64.5">1</text>
<text x="193.8" y="64.5">2</text>
<text x="204.5" y="60.7">11</text>
<text x="204.5" y="62">15</text>
<text x="204.5" y="64.5">14</text>
<text x="229.9" y="62">5</text>
<text x="229.9" y="64.5">1</text>
<text x="238.8" y="63.2">1</text>
<text x="242.4" y="63.2">2</text>
<text x="252.4" y="62">1</text>
<text x="256" y="62">2</text>
<text x="43.3" y="66.9">1</text>
<text x="47" y="66.9">2</text>
<text x="57.7" y="70.7">16</text>
<text x="57.7" y="69.4">12</text>
<text x="57.7" y="66.9">14</text>
<text x="83.1" y="66.9">1</text>
<text x="83.1" y="69.4">2</text>
<text x="83.1" y="71.9">3</text>
<text x="204.5" y="68.2">16</text>
<text x="204.5" y="66.9">12</text>
<text x="205.1" y="71.9">7</text>
<text x="229.9" y="66.9">2</text>
<text x="229.9" y="69.4">3</text>
<text x="58.3" y="76.9">4</text>
<text x="58.3" y="74.4">7</text>
<text x="83.1" y="75.6">44</text>
<text x="83.1" y="76.9">40</text>
<text x="155.3" y="76.3" transform="rotate(-90 155.3 76.3)">1</text>
<text x="205.1" y="74.4">4</text>
<text x="229.9" y="73.2">44</text>
<text x="229.9" y="74.4">40</text>
<text x="229.9" y="75.6">13</text>
<text x="229.9" y="76.9">19</text>
<text x="8.5" y="82.4" transform="rotate(-90 8.5 82.4)">2</text>
<text x="8.5" y="78.8" transform="rotate(-90 8.5 78.8)">1</text>
<text x="57.7" y="83.1">22</text>
<text x="57.7" y="81.9">17</text>
<text x="58.3" y="80.6">9</text>
<text x="83.1" y="83.3">20</text>
<text x="83.1" y="78.1">13</text>
<text x="83.1" y="79.4">19</text>
<text x="155.3" y="79.9" transform="rotate(-90 155.3 79.9)">2</text>
<text x="204.5" y="80.6">22</text>
<text x="204.5" y="81.9">31</text>
<text x="204.5" y="83.1">35</text>
<text x="204.5" y="79.4">17</text>
<text x="205.1" y="78.1">9</text>
<text x="229.9" y="81.9">28</text>
<text x="229.9" y="83.1">49</text>
<text x="229.9" y="80.8">20</text>
<text x="57.7" y="84.4">31</text>
<text x="57.7" y="85.6">35</text>
<text x="57.7" y="86.8">38</text>
<text x="57.7" y="88.1">39</text>
<text x="57.7" y="89.3">43</text>
<text x="83.1" y="89.3">10</text>
<text x="83.1" y="84.4">28</text>
<text x="83.1" y="85.6">49</text>
<text x="204.5" y="84.4">38</text>
<text x="204.5" y="85.6">39</text>
<text x="204.5" y="86.8">43</text>
<text x="204.5" y="88.1">48</text>
<text x="204.5" y="89.3">52</text>
<text x="229.9" y="89.3">8</text>
<text x="229.9" y="86.8">10</text>
<text x="229.9" y="88.1">6</text>
<text x="57.7" y="90.6">48</text>
<text x="57.7" y="91.8">52</text>
<text x="83.1" y="91.8">8</text>
<text x="83.1" y="90.6">6</text>
<text x="245" y="196.8">Title</text>
<text x="245" y="200.5">Size</text>
<text x="246.2" y="201.8">A2</text>
<text x="250" y="200.5">Document Number</text>
<text x="250" y="201.8">RF DC-DC</text>
<text x="250" y="198">L2_MAIN</text>
<text x="286" y="200.5">Rev</text>
<text x="287.3" y="201.8">P0</text>
<text x="245" y="204.3">Date:</text>
<text x="251.5" y="204.3">Tuesday, October 19, 2021</text>
<text x="269.9" y="204.3">Sheet</text>
</g>
<g font-size="1.1" fill="#004080">
<text x="207.3" y="21.7">VBST_FB</text>
<text x="220.2" y="21.7">VBST_APTBCK</text>
<text x="60.4" y="29.1">GND_BST</text>
<text x="60.4" y="26.6">VBST</text>
<text x="60.4" y="24.2">VBST_FB</text>
<text x="72.6" y="26.6">GND_APTBCK_1</text>
<text x="72.6" y="27.9">GND_APTBCK_2</text>
<text x="73.4" y="24.2">VBST_APTBCK</text>
<text x="207.3" y="26.6">GND_BST</text>
<text x="207.3" y="24.2">VBST</text>
<text x="207.3" y="29.1">VPH_BST</text>
<text x="219.4" y="24.2">GND_APTBCK_1</text>
<text x="219.4" y="25.4">GND_APTBCK_2</text>
<text x="220.9" y="29.1">VPH_APTBCK</text>
<text x="60.4" y="31.6">VPH_BST</text>
<text x="60.4" y="34.1">VSW_BST_1</text>
<text x="60.4" y="35.4">VSW_BST_2</text>
<text x="72.5" y="34.1">VSW_APTBCK_1</text>
<text x="72.5" y="35.4">VSW_APTBCK_2</text>
<text x="74" y="31.6">VPH_APTBCK</text>
<text x="207.3" y="35.4">VPH</text>
<text x="207.3" y="31.6">VSW_BST_1</text>
<text x="207.3" y="32.9">VSW_BST_2</text>
<text x="219.3" y="31.6">VSW_APTBCK_1</text>
<text x="219.3" y="32.9">VSW_APTBCK_2</text>
<text x="219.3" y="34.1">VSW_APTBCK_3</text>
<text x="60.4" y="41.6">VIO</text>
<text x="60.4" y="37.8">VPH</text>
<text x="72.5" y="36.6">VSW_APTBCK_3</text>
<text x="74.7" y="40.3">GSM_SW_IN</text>
<text x="207.3" y="41.6">VDD_1P8_2</text>
<text x="207.3" y="39.1">VIO</text>
<text x="220.3" y="40.3">GSM_SW_OUT</text>
<text x="221.6" y="37.8">GSM_SW_IN</text>
<text x="60.4" y="47.8">GND</text>
<text x="60.4" y="44.1">VDD_1P8_2</text>
<text x="73.4" y="42.8">GSM_SW_OUT</text>
<text x="74" y="46.6">VBST_HVBCK</text>
<text x="207.3" y="46.6">GND</text>
<text x="207.3" y="45.3">GND</text>
<text x="220.9" y="44.1">VBST_HVBCK</text>
<text x="221.3" y="47.8">GND_HVBCK</text>
<text x="60.4" y="49">GND</text>
<text x="60.4" y="51.5">TEST_EN</text>
<text x="74.4" y="52.8">VSW_HVBCK</text>
<text x="74.5" y="50.3">GND_HVBCK</text>
<text x="207.3" y="49">TEST_EN</text>
<text x="207.3" y="51.5">USID</text>
<text x="220.2" y="52.8">VOUT_BCK_FB</text>
<text x="221.3" y="50.3">VSW_HVBCK</text>
<text x="60.4" y="56.5">SCLK</text>
<text x="60.4" y="57.8">SDATA</text>
<text x="60.4" y="54">USID</text>
<text x="73.3" y="55.3">VOUT_BCK_FB</text>
<text x="76.4" y="57.8">VBST_DA</text>
<text x="207.3" y="54">SCLK</text>
<text x="207.3" y="55.3">SDATA</text>
<text x="207.3" y="59">VDDH</text>
<text x="222.1" y="59">RESERVED</text>
<text x="223.2" y="55.3">VBST_DA</text>
<text x="60.4" y="61.5">VDDH</text>
<text x="60.4" y="64">VDDL1</text>
<text x="60.4" y="65.2">VDDL2</text>
<text x="75.3" y="61.5">RESERVED</text>
<text x="76" y="65.2">AMP_OUT</text>
<text x="207.3" y="61.5">VDDL1</text>
<text x="207.3" y="62.7">VDDL2</text>
<text x="207.3" y="65.2">VDD_AMP</text>
<text x="222.9" y="62.7">AMP_OUT</text>
<text x="224" y="65.2">VPA_FB</text>
<text x="60.4" y="71.5">IDAC_N</text>
<text x="60.4" y="70.2">IDAC_P</text>
<text x="60.4" y="67.7">VDD_AMP</text>
<text x="77.1" y="70.2">VPA_HB</text>
<text x="77.2" y="67.7">VPA_FB</text>
<text x="207.3" y="69">IDAC_N</text>
<text x="207.3" y="67.7">IDAC_P</text>
<text x="223.9" y="67.7">VPA_HB</text>
<text x="224.1" y="70.2">VPA_LB</text>
<text x="60.4" y="77.7">VDD_1P2</text>
<text x="60.4" y="75.2">VDD_1P8_1</text>
<text x="77.3" y="72.7">VPA_LB</text>
<text x="78.7" y="76.4">TPP1</text>
<text x="78.7" y="77.7">TPP2</text>
<text x="207.3" y="75.2">VDD_1P2</text>
<text x="207.3" y="72.7">VDD_1P8_1</text>
<text x="225.6" y="73.9">TPP1</text>
<text x="225.6" y="75.2">TPP2</text>
<text x="225.6" y="76.4">TPP3</text>
<text x="225.6" y="77.7">TPP4</text>
<text x="60.4" y="81.4">GND</text>
<text x="60.4" y="83.9">GND</text>
<text x="60.4" y="82.7">TEST_EN2</text>
<text x="76" y="83.9">GND_SUB</text>
<text x="78.7" y="78.9">TPP3</text>
<text x="78.7" y="80.2">TPP4</text>
<text x="207.3" y="78.9">GND</text>
<text x="207.3" y="81.4">GND</text>
<text x="207.3" y="82.7">GND</text>
<text x="207.3" y="83.9">GND</text>
<text x="207.3" y="80.2">TEST_EN2</text>
<text x="222.9" y="81.4">GND_SUB</text>
<text x="222.9" y="82.7">GND_SUB</text>
<text x="222.9" y="83.9">GND_SUB</text>
<text x="60.4" y="85.2">GND</text>
<text x="60.4" y="86.4">GND</text>
<text x="60.4" y="87.6">GND</text>
<text x="60.4" y="88.9">GND</text>
<text x="76" y="85.2">GND_SUB</text>
<text x="76" y="86.4">GND_SUB</text>
<text x="207.3" y="85.2">GND</text>
<text x="207.3" y="86.4">GND</text>
<text x="207.3" y="87.6">GND</text>
<text x="207.3" y="88.9">GND</text>
<text x="222.8" y="87.6">GND_AMP</text>
<text x="224.5" y="88.9">GND_S</text>
<text x="60.4" y="90.1">GND</text>
<text x="60.4" y="91.4">GND</text>
<text x="60.4" y="92.6">GND</text>
<text x="75.9" y="90.1">GND_AMP</text>
<text x="77.6" y="91.4">GND_S</text>
<text x="79" y="92.6">GND</text>
<text x="207.3" y="90.1">GND</text>
<text x="225.9" y="90.1">GND</text>
</g>
<g font-size="1.1" fill="#000040">
<text x="177.5" y="53.9">SDR1_RFFE1_CLK</text>
<text x="30.6" y="56.4">SDR1_RFFE5_CLK</text>
<text x="27.4" y="71.3">SDR1_ETDAC0_OUTB_M</text>
<text x="27.5" y="70.1">SDR1_ETDAC0_OUTB_P</text>
<text x="174.2" y="68.9">SDR1_ETDAC1_OUTB_M</text>
<text x="174.4" y="67.6">SDR1_ETDAC1_OUTB_P</text>
</g>
<g font-size=".9">
<text x="30.1" y="1">5</text>
<text x="87.8" y="1">4</text>
<text x="145.5" y="1">3</text>
<text x="203.2" y="1">2</text>
<text x="260.9" y="1">1</text>
<text x=".4" y="27.5">D</text>
<text x="290.1" y="27.5">D</text>
<text x=".4" y="78.3">C</text>
<text x="290.1" y="78.3">C</text>
<text x=".4" y="129.1">B</text>
<text x="290.1" y="129.1">B</text>
<text x=".4" y="179.9">A</text>
<text x="290.1" y="179.9">A</text>
<text x="30.1" y="205.4">5</text>
<text x="87.8" y="205.4">4</text>
<text x="145.5" y="205.4">3</text>
<text x="203.2" y="205.4">2</text>
<text x="260.9" y="205.4">1</text>
</g>
</svg>
